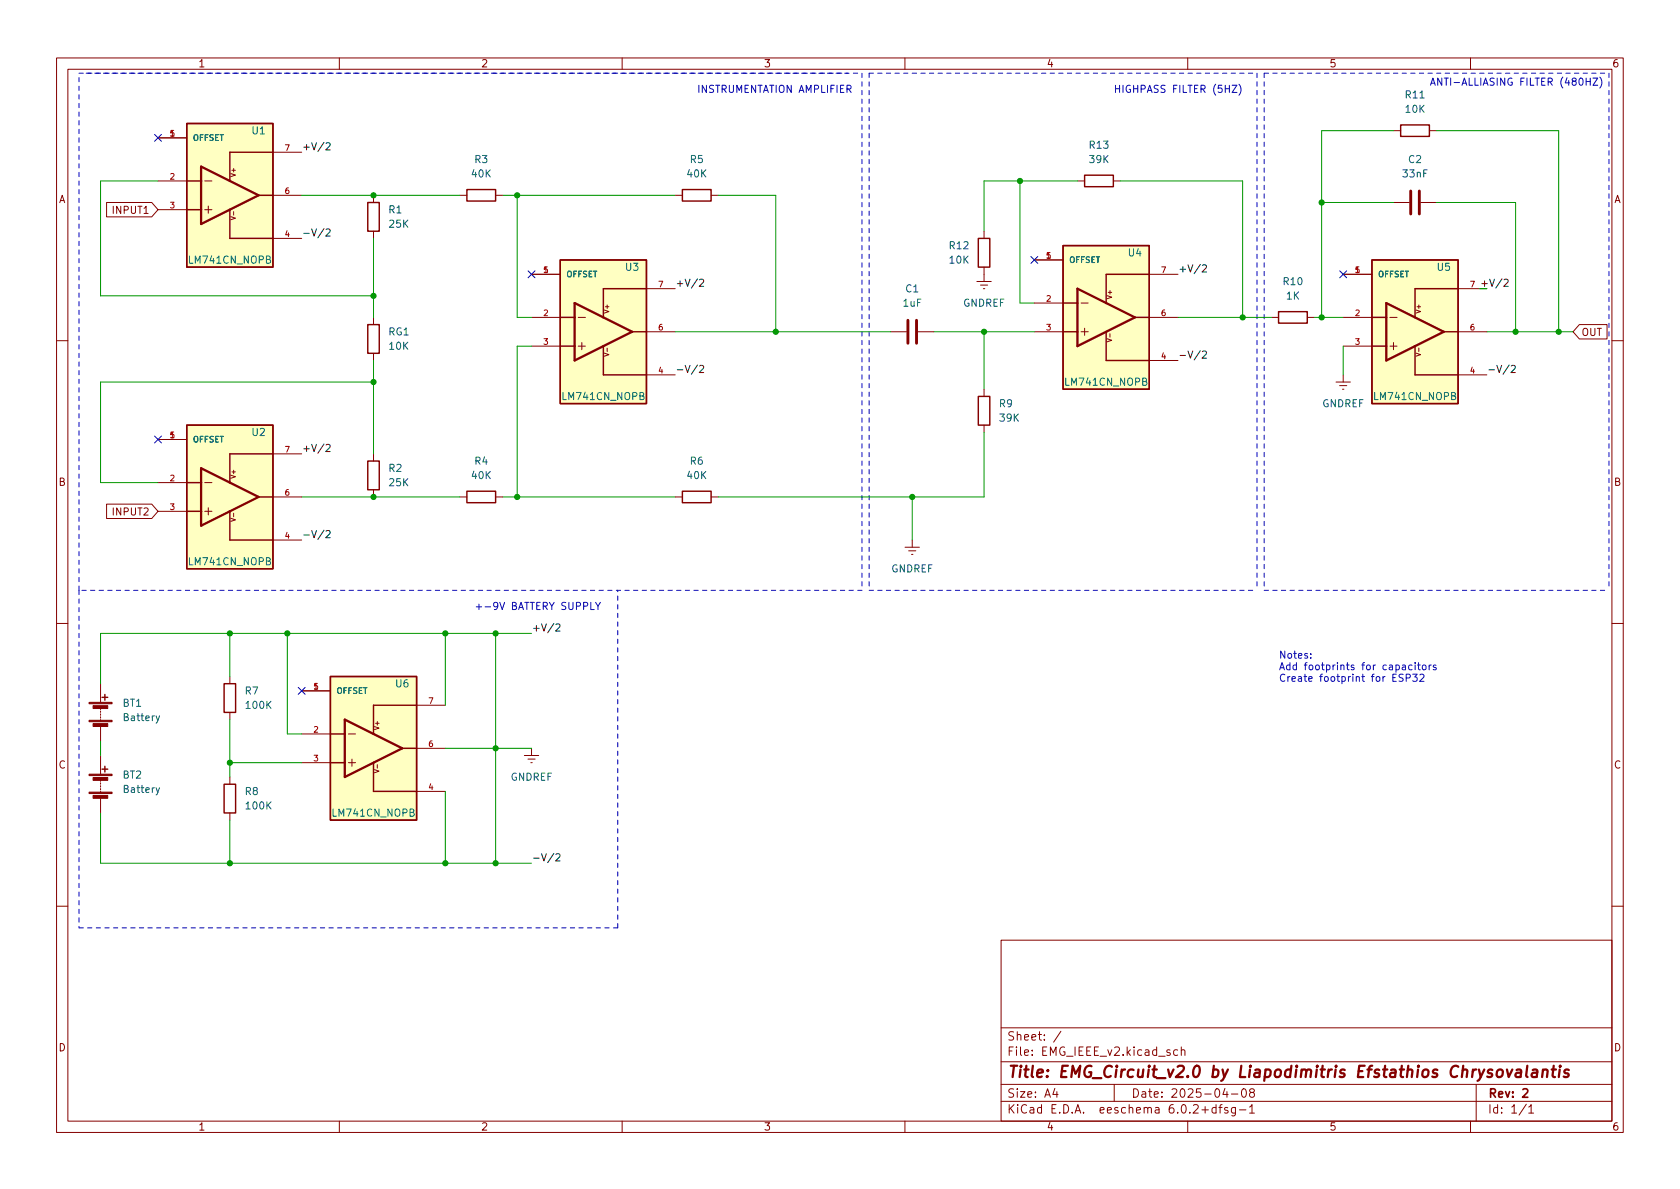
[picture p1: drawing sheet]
<svg xmlns="http://www.w3.org/2000/svg" width="297mm" height="210mm" viewBox="0 0 297 210" stroke-linecap="round" stroke-linejoin="round" font-family="sans-serif">
<g fill="none" stroke="#840000" stroke-width=".18">
<path d="M10 10.2h277v190.1h-277zM12 12.2h273v186.1h-273zM60 10.2v2M110 10.2v2M160 10.2v2M210 10.2v2M260 10.2v2M18.8 35.8h8l1.1 1.3-1.1 1.2h-8zM27.9 37.1h5.1M27.9 32h5.1M27.9 24.4h5.1M36.2 37.1h1.3"/>
<path d="M36.2 32h1.3M36.8 36.4v1.3M48.3 34.5h5M48.3 26.9h5M66 34.5v1.3M81.3 34.5h1.2M87.6 34.5h1.3M119.4 34.5h1.2M125.7 34.5h1.3M190.5 32h1.3M196.8 32h1.3M246.4 35.8h2.8"/>
<path d="M246.4 23.1h1.2M251.2 35.8h2.8M252.7 23.1h1.3M48.3 42.2h5M66 40.9v1.3M66 56.1v1.3M94 56.1h5.1M94 48.5h5.1M102.2 56.1h1.3M114.3 58.7h5.1M114.3 51h5.1M157.5 58.7h2.8"/>
<path d="M162.3 58.7h2.8M172.7 49.8h2.6M173.4 50.4h1.2M173.9 51h.2M174 40.9v1.3M174 47.2v2.6M182.9 58.7h5.1M182.9 53.6h5.1M182.9 46h5.1M191.1 58.7h1.3M191.1 53.6h1.3M191.8 58v1.3"/>
<path d="M203.2 56.1h5.1M203.2 48.5h5.1M224.8 56.1h1.3M231.1 56.1h1.3M237.5 56.1h5.1M237.5 48.5h5.1M245.7 56.1h1.3M257.8 58.7h5.1M257.8 51h5.1M279.2 57.4h4.9v2.5h-4.9l-1.1-1.2zM10 60.2h2M27.9 77.7h5.1"/>
<path d="M66 62.5v1.2M94 61.2h5.1M102.2 61.2h1.3M102.9 60.6v1.2M114.3 66.3h5.1M174 68.8v1.3M174 75.2v1.2M203.2 63.7h5.1M236.2 67.6h2.6M236.9 68.2h1.2M237.4 68.8h.2M237.5 61.2h5.1"/>
<path d="M237.5 66.3v1.3M245.7 61.2h1.3M246.4 60.6v1.2M257.8 66.3h5.1M285 60.2h2M18.8 89.1h8l1.1 1.3-1.1 1.3h-8zM27.9 90.4h5.1M27.9 85.3h5.1M36.2 90.4h1.3M36.2 85.3h1.3M36.8 89.8v1.3M48.3 87.9h5"/>
<path d="M48.3 95.5h5M48.3 80.3h5M66 80.3v1.2M66 86.6v1.3M81.3 87.9h1.2M87.6 87.9h1.3M119.4 87.9h1.2M125.7 87.9h1.3M160 96.8h2.6M160.7 97.4h1.2M161.2 98h.2M161.3 95.5v1.3"/>
<path d="M10 110.2h2M40.6 119.6v1.3M285 110.2h2M17.8 120.9v3.3M17.8 125.2v.3M17.8 125.7v.3M17.8 126.2v.3M17.8 126.7v.3M17.8 127.2v.3M17.8 128.5v2.6M17.8 133.6v3.3M17.8 137.9v.3"/>
<path d="M17.8 138.4v.3M17.8 138.9v.3M17.8 139.4v.3M17.8 139.9v.3M40.6 126v1.2M40.6 137.4v1.3M53.3 134.9h5.1M53.3 129.8h5.1M53.3 122.2h5.1M61.6 134.9h1.3M61.6 129.8h1.3M62.2 134.2v1.3"/>
<path d="M73.7 139.9h5M73.7 132.3h5M73.7 124.7h5M92.7 133.6h2.5M93.3 134.2h1.3M93.9 134.9h.2M94 132.3v1.3M17.8 141.2v2.6M40.6 143.8v1.2M10 160.2h2M177 166.3h108v32h-108zM285 160.2h2"/>
<path d="M60 198.3v2M110 198.3v2M160 198.3v2M177 194.8h108M177 191.8h108M177 187.8h108M177 181.8h108M186.5 192.5l-.4 1h1M186.9 193v1M187.6 182.4l-1.3 1.9M197 191.8v3M208.2 185.7l-.4-.1-.3 .3v.4l.1 .3h.6"/>
<path d="M208.9 185.8l.2-.2 .3 .1 .1 .9M208.9 185.1v1.5M210 198.3v2M215 195.9l-.4-.1-.3 .3v.4l.1 .3h.6M215 195.3v1.5M215.5 195.8h.6M216.1 195.3l-.4 .2v1.3M216.6 192.5l-.4 1h.9M216.9 193v1M217.1 195.9l-.4-.1-.2 .2 .1 .3 .5 .1v.4h-.6M217.7 193.5h1.2M218.4 195.8v1.2l-.3 .3h-.3"/>
<path d="M218.4 195.9l-.4-.1-.3 .3v.4l.2 .3h.5M219.1 196.3h1.2M219.7 192.6l.2-.1a.81 .81 0 0 1 .5 .7 .81 .81 0 0 1-.3 .8h-.1a.81 .81 0 0 1-.6-.6 .81 .81 0 0 1 .3-.8zM220.9 195.8l.5-.5v1.5M220.9 196.8h.9M221.2 193.2l-.3-.3 .1-.2 .2-.2 .4 .1 .2 .2-.1 .2-.6 .2-.2 .3 .1 .4 .2 .1h.4l.2-.3-.1-.4-.2-.1M260 198.3v2M261 191.8v6.5M269.9 195.3l-1.3 1.9M270.3 195.8l.4-.5v1.5M270.3 196.8h.9"/>
</g>
<path d="M269.3 192.7l.5-.2 .3 .2v.3l-.9 1h.9" fill="none" stroke="#840000" stroke-width=".3"/>
<path d="M268.1 189.2l.2-.1 .6 .1-.1 1.3M269 189.6l-.7 .1a.4 .4 0 0 0-.4 .3 .4 .4 0 0 0 .3 .5l.7-.1M270 188.5l-.2 1.7 .3 .3M271 189.2l.2-.1 .6 .1-.1 1.3M271.8 189.6l-.7 .1a.4 .4 0 0 0-.3 .3 .4 .4 0 0 0 .2 .5l.7-.1M272.8 189.3a.49 .49 0 0 1 .8 .1l-.1 1.1M272.8 189.1l-.1 1.4M274.3 189.1h.8M274.7 188.5l-.2 1.7 .1 .2 .3 .1M275.8 189.1l-.2 1.4M275.9 188.5l-.1 .1v.1l.1-.1v-.1l-.1 .2M277.4 189.2a.49 .49 0 0 0-.8 .3l.1 .2 .4 .1 .3 .3-.2 .3-.2 .1-.5-.1" fill="none" stroke="#840000" stroke-width=".4"/>
<g fill="#840000" stroke="#840000" stroke-width=".18">
<path d="M15.7 127.4h4.1v.2h-4.1z"/>
<path d="M15.7 124.2h4.1v.3h-4.1z"/>
<path d="M16.5 128h2.5v.5h-2.5z"/>
<path d="M16.5 124.8h2.5v.5h-2.5z"/>
<path d="M15.7 140.1h4.1v.2h-4.1z"/>
<path d="M15.7 136.9h4.1v.3h-4.1z"/>
<path d="M16.5 140.7h2.5v.5h-2.5z"/>
<path d="M16.5 137.5h2.5v.5h-2.5z"/>
</g>
<g fill="none" stroke="#840000" stroke-width=".25">
<path d="M33 21.8h15.3v25.4h-15.3zM33 37.1h2.6M33 32h2.6M40.6 37.1v5.1h7.7M45.7 34.5h2.6M48.3 26.9h-7.7v5.1M65 35.8h2.1v5.1h-2.1zM82.5 33.5h5.1v2.1h-5.1zM120.6 33.5h5.1v2.1h-5.1zM191.8 31h5v2h-5zM247.6 22.1h5.1v2h-5.1zM65 57.4h2.1v5.1h-2.1z"/>
<path d="M99.1 46h15.2v25.4h-15.2zM99.1 56.1h2.5M111.8 58.7h2.5M114.3 51h-7.6v5.1M173 42.2h2v5h-2zM188 43.4h15.2v25.4h-15.2zM188 58.7h2.5M188 53.6h2.5M195.6 58.7v5h7.6M200.7 56.1h2.5M203.2 48.5h-7.6v5.1M226.1 55.1h5v2h-5z"/>
<path d="M242.6 46h15.2v25.4h-15.2zM242.6 56.1h2.5M255.3 58.7h2.5M257.8 51h-7.6v5.1M33 75.2h15.3v25.4h-15.3zM99.1 61.2h2.5M106.7 61.2v5.1h7.6M173 70.1h2v5.1h-2zM242.6 61.2h2.5M250.2 61.2v5.1h7.6M33 90.4h2.6M33 85.3h2.6"/>
<path d="M40.6 90.4v5.1h7.7M45.7 87.9h2.6M48.3 80.3h-7.7v5M65 81.5h2.1v5.1h-2.1zM82.5 86.9h5.1v2h-5.1zM120.6 86.9h5.1v2h-5.1zM58.4 119.6h15.3v25.4h-15.3zM18 123.3h1M18 136h1M18.5 122.8v1M18.5 135.5v1M39.6 120.9h2.1v5.1h-2.1z"/>
<path d="M39.6 138.7h2.1v5.1h-2.1zM58.4 134.9h2.6M58.4 129.8h2.6M66 134.9v5h7.7M71.1 132.3h2.6M73.7 124.7h-7.7v5.1"/>
</g>
<path d="M28.2 126.6l-.4 1.1-.2 .2M28.2 139.3l-.4 1.1-.2 .2" fill="none" stroke="#006464" stroke-width=".18"/>
<path d="M249.4 33.8v4M251 33.8v4M160.5 56.6v4.1M162.1 56.6v4.1" fill="none" stroke="#840000" stroke-width=".51"/>
<g fill="#ffffc2" stroke="#ffffc2" stroke-width=".18">
<path d="M99.1 46h15.2v25.4h-15.2z"/>
<path d="M58.4 119.6h15.3v25.4h-15.3z"/>
<path d="M33 21.8h15.3v25.4h-15.3z"/>
<path d="M33 75.2h15.3v25.4h-15.3z"/>
<path d="M188 43.4h15.2v25.4h-15.2z"/>
<path d="M242.6 46h15.2v25.4h-15.2z"/>
</g>
<path d="M35.6 29.5l10.1 5-10.1 5.1zM101.6 53.6l10.2 5.1-10.2 5zM190.5 51l10.2 5.1-10.2 5.1zM245.1 53.6l10.2 5.1-10.2 5zM35.6 82.8l10.1 5.1-10.1 5.1zM61 127.2l10.1 5.1-10.1 5.1z" fill="none" stroke="#840000" stroke-width=".41"/>
<g fill="none" stroke="#0f0f0f" stroke-width=".18">
<path d="M57.6 25.4l.5-.2 .3 .4-.8 .9h.8M53.7 41.3h1M55.1 40.5l.4 1.2 .5-1.2M57.3 40.4l-1.1 1.7M57.6 40.6l.5-.1 .3 .3-.8 .9h.8M123.7 49.5l.5-.1 .2 .3-.8 .9h.8M212.6 46.9l.5-.1 .2 .4-.8 .9h.8M265.9 49.5l.5-.1 .3 .3-.8 .9h.8M57.6 78.7l.5-.1 .3 .3-.8 .9h.8M119.8 65.4h.9M121.1 64.6l.5 1.3 .4-1.3M123.3 64.5l-1.1 1.7"/>
<path d="M123.7 64.7l.5-.1 .2 .4-.8 .9h.8M208.7 62.9h.9M210 62.1l.5 1.2 .4-1.2M212.2 62l-1.1 1.6M212.6 62.2l.5-.1 .2 .3-.8 .9h.8M263.3 65.4h.9M264.7 64.6l.4 1.3 .4-1.3M266.8 64.5l-1.1 1.7M267.2 64.7l.5-.1 .2 .4-.8 .9h.8M53.7 94.6h1M55.1 93.8l.4 1.3 .5-1.3M57.3 93.8l-1.1 1.6"/>
<path d="M57.6 93.9l.5-.1 .3 .4-.8 .9h.8M98.3 110.4l.5-.1 .2 .4-.8 .9h.8M94.4 151.8h.9M95.7 151l.5 1.2 .4-1.2M97.9 150.9l-1.1 1.6M98.3 151.1l.5-.1 .2 .3-.8 .9h.8"/>
</g>
<g fill="none" stroke="#0000c2" stroke-width=".18">
<path d="M217.9 15.1h.8l-.8 1.2h.8M219.1 14.9a1.46 1.46 0 0 1 0 1.9M280.4 14.4h.8M281.2 13.8v1.3M281.7 13.8h.8l-.8 1.3h.8M282.9 13.6a1.46 1.46 0 0 1 0 2M104.5 106.5v1.3h.6M105.3 106.5l.4 .7 .5-.7M105.7 107.2v.6M231.8 116.3v.1M231.8 115.6v.1M248.1 119.3l-.5-.1-.2 .1v.4l.6 .2 .1 .3-.3 .3-.4-.1"/>
<path d="M248.6 119.9l.6-.1 .2-.2-.1-.3-.7-.1v1.3M249.7 117.7l-.4-.1-.2 .2 .1 .6h.5M249.8 119.2h.8l-.5 .5 .4 .1v.6l-.2 .1-.5-.1M250.2 117.2v.1M250.2 117.6v.8M250.6 117.6h.5M250.8 117.2v1.1l.3 .1M251.1 119.3l.4-.1 .3 .4-.8 .9h.8M251.6 117.7l.3-.1 .2 .2v.4l-.2 .2h-.3l-.1-.2zM252.7 117.6v.8M253 117.6l-.3 .2M253.9 117.7l-.3-.1-.2 .2 .1 .2 .4 .1v.3h-.5"/>
</g>
<g fill="none" stroke="#0000c2" stroke-width=".18" stroke-dasharray=".8 .8">
<path d="M14 12.9h135.9M15.2 12.9h137.2M152.4 12.9v91.5M153.7 12.9h68.5M153.7 12.9v91.5M222.2 12.9v91.5M223.5 12.9v91.5M223.5 12.9h61M284.5 12.9v91.5M14 104.4v59.7M14 104.4v-91.5M152.4 104.4h-138.4"/>
<path d="M153.7 104.4h68.5M223.5 104.4h61M14 164.1h95.2M109.2 164.1v-59.7"/>
</g>
<g fill="none" stroke="#009600" stroke-width=".18">
<path d="M27.9 32h-10.1v20.3h48.2M53.3 34.5h28M88.9 34.5h30.5M91.4 34.5v21.6h2.6M127 34.5h10.2v24.2M180.3 32v21.6h2.6M190.5 32h-16.5v8.9M198.1 32h21.6v24.1M233.7 35.8h12.7M246.4 23.1h-12.7v33M254 35.8h14v22.9M254 23.1h21.6v35.6"/>
<path d="M66 42.2v13.9M119.4 58.7h38.1M165.1 58.7h17.8M174 58.7v10.1M208.3 56.1h16.5M232.4 56.1h5.1M262.9 58.7h15.2M66 63.7v16.6M66 67.6h-48.2v17.7h10.1M94 61.2h-2.6v26.7M174 76.4v11.5h-47M237.5 61.2v5.1"/>
<path d="M53.3 87.9h28M88.9 87.9h30.5M161.3 87.9v7.6M40.6 112v7.6M50.8 112v17.8h2.5M78.7 112v12.7M87.6 112v40.6M94 112h-76.2v8.9M17.8 131.1v2.5M40.6 127.2v10.2M40.6 134.9h12.7M78.7 139.9v12.7"/>
<path d="M78.7 132.3h15.3M17.8 143.8v8.8h76.2M40.6 145v7.6"/>
</g>
<path d="M27.3 23.8l1.2 1.2M28.5 23.8l-1.2 1.2M93.4 47.9l1.2 1.2M94.6 47.9l-1.2 1.2M182.3 45.4l1.2 1.2M183.5 45.4l-1.2 1.2M236.9 47.9l1.2 1.2M238.1 47.9l-1.2 1.2M27.3 77.1l1.2 1.2M28.5 77.1l-1.2 1.2M52.7 121.6l1.2 1.2M53.9 121.6l-1.2 1.2" fill="none" stroke="#000084" stroke-width=".18"/>
<g fill="#009600" stroke="#009600" stroke-width=".18">
<circle cx="180.3" cy="32" r=".46"/>
<circle cx="219.7" cy="56.1" r=".46"/>
<circle cx="137.2" cy="58.7" r=".46"/>
<circle cx="174" cy="58.7" r=".46"/>
<circle cx="161.3" cy="87.9" r=".46"/>
<circle cx="50.8" cy="112" r=".46"/>
<circle cx="40.6" cy="112" r=".46"/>
<circle cx="40.6" cy="134.9" r=".46"/>
<circle cx="40.6" cy="152.6" r=".46"/>
<circle cx="78.7" cy="112" r=".46"/>
<circle cx="87.6" cy="132.3" r=".46"/>
<circle cx="78.7" cy="152.6" r=".46"/>
<circle cx="87.6" cy="152.6" r=".46"/>
<circle cx="66" cy="87.9" r=".46"/>
<circle cx="66" cy="67.6" r=".46"/>
<circle cx="87.6" cy="112" r=".46"/>
<circle cx="91.4" cy="87.9" r=".46"/>
<circle cx="66" cy="52.3" r=".46"/>
<circle cx="66" cy="34.5" r=".46"/>
<circle cx="91.4" cy="34.5" r=".46"/>
<circle cx="275.6" cy="58.7" r=".46"/>
<circle cx="233.7" cy="56.1" r=".46"/>
<circle cx="233.7" cy="35.8" r=".46"/>
<circle cx="268" cy="58.7" r=".46"/>
</g>
<text font-size="2.8" fill="#840000" x="178" y="190.6">Title: EMG_Circuit_v2.0 by Liapodimitris Efstathios Chrysovalantis</text>
<g font-size="2.1" fill="#840000">
<text x="178" y="184">Sheet: /</text>
<text x="178" y="186.7">File: EMG_IEEE_v2.kicad_sch</text>
<text x="178" y="196.9">KiCad E.D.A. eeschema 6.0.2+dfsg-1</text>
<text x="178" y="194.1">Size: A4</text>
<text x="200" y="194.1">Date: 2025-04-08</text>
<text x="263" y="194.1">Rev: 2</text>
<text x="263" y="196.9">Id: 1/1</text>
</g>
<g font-size="1.8" fill="#840000">
<text x="35" y="11.9">1</text>
<text x="85" y="11.9">2</text>
<text x="135" y="11.9">3</text>
<text x="185" y="11.9">4</text>
<text x="235" y="11.9">5</text>
<text x="285" y="11.9">6</text>
<text x="10.3" y="35.9">A</text>
<text x="285.3" y="35.9">A</text>
<text x="20.2" y="37.8">INPUT1</text>
<text x="279.6" y="59.4">OUT</text>
<text x="10.3" y="85.9">B</text>
<text x="285.3" y="85.9">B</text>
<text x="20.2" y="91.1">INPUT2</text>
<text x="10.3" y="135.9">C</text>
<text x="285.3" y="135.9">C</text>
<text x="10.3" y="185.9">D</text>
<text x="285.3" y="185.9">D</text>
<text x="35" y="199.9">1</text>
<text x="85" y="199.9">2</text>
<text x="135" y="199.9">3</text>
<text x="185" y="199.9">4</text>
<text x="235" y="199.9">5</text>
<text x="285" y="199.9">6</text>
</g>
<g font-size="1.8" fill="#0000c2">
<text x="123.2" y="16.4">INSTRUMENTATION AMPLIFIER</text>
<text x="196.8" y="16.4">HIGHPASS FILTER (5HZ)</text>
<text x="252.7" y="15.1">ANTI-ALLIASING FILTER (480HZ)</text>
<text x="83.8" y="107.8">+-9V BATTERY SUPPLY</text>
<text x="226.1" y="116.5">Notes:</text>
<text x="226.1" y="118.5">Add footprints for capacitors</text>
<text x="226.1" y="120.5">Create footprint for ESP32</text>
</g>
<g font-size="1.8" fill="#006464">
<text x="248.6" y="17.4">R11</text>
<text x="44.6" y="23.7">U1</text>
<text x="248.6" y="19.9">10K</text>
<text x="84" y="28.8">R3</text>
<text x="122.1" y="28.8">R5</text>
<text x="192.7" y="26.3">R13</text>
<text x="192.7" y="28.8">39K</text>
<text x="249.1" y="28.8">C2</text>
<text x="83.5" y="31.4">40K</text>
<text x="121.6" y="31.4">40K</text>
<text x="248.1" y="31.4">33nF</text>
<text x="68.8" y="37.7">R1</text>
<text x="68.9" y="40.3">25K</text>
<text x="33.6" y="46.6">LM741CN_NOPB</text>
<text x="110.6" y="47.9">U3</text>
<text x="167.9" y="44.1">R12</text>
<text x="167.9" y="46.6">10K</text>
<text x="199.5" y="45.3">U4</text>
<text x="254.1" y="47.9">U5</text>
<text x="160.2" y="51.7">C1</text>
<text x="227" y="50.4">R10</text>
<text x="227.5" y="53">1K</text>
<text x="68.7" y="59.3">RG1</text>
<text x="159.7" y="54.2">1uF</text>
<text x="170.3" y="54.2">GNDREF</text>
<text x="68.9" y="61.8">10K</text>
<text x="99.6" y="70.7">LM741CN_NOPB</text>
<text x="188.5" y="68.2">LM741CN_NOPB</text>
<text x="243.1" y="70.7">LM741CN_NOPB</text>
<text x="44.6" y="77.1">U2</text>
<text x="176.7" y="72">R9</text>
<text x="176.8" y="74.5">39K</text>
<text x="233.8" y="72">GNDREF</text>
<text x="68.8" y="83.4">R2</text>
<text x="84" y="82.2">R4</text>
<text x="122.1" y="82.2">R6</text>
<text x="68.9" y="86">25K</text>
<text x="83.5" y="84.7">40K</text>
<text x="121.6" y="84.7">40K</text>
<text x="33.6" y="99.9">LM741CN_NOPB</text>
<text x="157.6" y="101.2">GNDREF</text>
<text x="21.7" y="125">BT1</text>
<text x="43.4" y="122.8">R7</text>
<text x="43.6" y="125.3">100K</text>
<text x="70" y="121.5">U6</text>
<text x="22" y="127.5">Battery</text>
<text x="21.7" y="137.7">BT2</text>
<text x="22" y="140.2">Battery</text>
<text x="43.4" y="140.6">R8</text>
<text x="43.6" y="143.1">100K</text>
<text x="90.2" y="138">GNDREF</text>
<text x="59" y="144.4">LM741CN_NOPB</text>
</g>
<g font-size="1.8" fill="#0f0f0f">
<text x="53.3" y="26.6">+V/2</text>
<text x="119.4" y="50.7">+V/2</text>
<text x="208.3" y="48.2">+V/2</text>
<text x="53.3" y="79.9">+V/2</text>
<text x="94" y="111.7">+V/2</text>
</g>
<text font-size="1.8" fill="#009600" x="261.6" y="50.7">+V/2</text>
<g font-size="1.4" fill="#a90000">
<text x="30.1" y="24.1">1</text>
<text x="50.4" y="26.7">7</text>
<text x="30.1" y="31.7">2</text>
<text x="50.4" y="34.3">6</text>
<text x="30.1" y="36.8">3</text>
<text x="50.4" y="41.9">4</text>
<text x="185" y="45.7">1</text>
<text x="96.1" y="48.3">1</text>
<text x="116.4" y="50.8">7</text>
<text x="185" y="53.3">2</text>
<text x="205.3" y="48.3">7</text>
<text x="239.6" y="48.3">1</text>
<text x="260" y="50.8">7</text>
<text x="96.1" y="55.9">2</text>
<text x="116.4" y="58.4">6</text>
<text x="185" y="58.4">3</text>
<text x="205.3" y="55.9">6</text>
<text x="239.6" y="55.9">2</text>
<text x="260" y="58.4">6</text>
<text x="96.1" y="61">3</text>
<text x="205.3" y="63.5">4</text>
<text x="239.6" y="61">3</text>
<text x="116.4" y="66">4</text>
<text x="260" y="66">4</text>
<text x="30.1" y="77.5">1</text>
<text x="50.4" y="80">7</text>
<text x="30.1" y="85.1">2</text>
<text x="50.4" y="87.6">6</text>
<text x="30.1" y="90.2">3</text>
<text x="50.4" y="95.2">4</text>
<text x="55.5" y="121.9">1</text>
<text x="75.8" y="124.5">7</text>
<text x="55.5" y="129.5">2</text>
<text x="55.5" y="134.6">3</text>
<text x="75.8" y="132.1">6</text>
<text x="75.8" y="139.7">4</text>
</g>
<g font-size="1.4" fill="#006464">
<text x="34" y="24.9">OFFSET</text>
<text x="189" y="46.5">OFFSET</text>
<text x="100.1" y="49">OFFSET</text>
<text x="243.6" y="49">OFFSET</text>
<text x="34" y="78.2">OFFSET</text>
<text x="59.4" y="122.7">OFFSET</text>
</g>
<g font-size="1.1" fill="#840000">
<text x="41.7" y="31.2" transform="rotate(-90 41.7 31.2)">V+</text>
<text x="41.7" y="38.6" transform="rotate(-90 41.7 38.6)">V-</text>
<text x="196.6" y="52.8" transform="rotate(-90 196.6 52.8)">V+</text>
<text x="107.7" y="55.3" transform="rotate(-90 107.7 55.3)">V+</text>
<text x="251.2" y="55.3" transform="rotate(-90 251.2 55.3)">V+</text>
<text x="107.7" y="62.8" transform="rotate(-90 107.7 62.8)">V-</text>
<text x="196.6" y="60.2" transform="rotate(-90 196.6 60.2)">V-</text>
<text x="251.2" y="62.8" transform="rotate(-90 251.2 62.8)">V-</text>
<text x="41.7" y="84.5" transform="rotate(-90 41.7 84.5)">V+</text>
<text x="41.7" y="92" transform="rotate(-90 41.7 92)">V-</text>
<text x="67.1" y="129" transform="rotate(-90 67.1 129)">V+</text>
<text x="67.1" y="136.4" transform="rotate(-90 67.1 136.4)">V-</text>
</g>
</svg>
